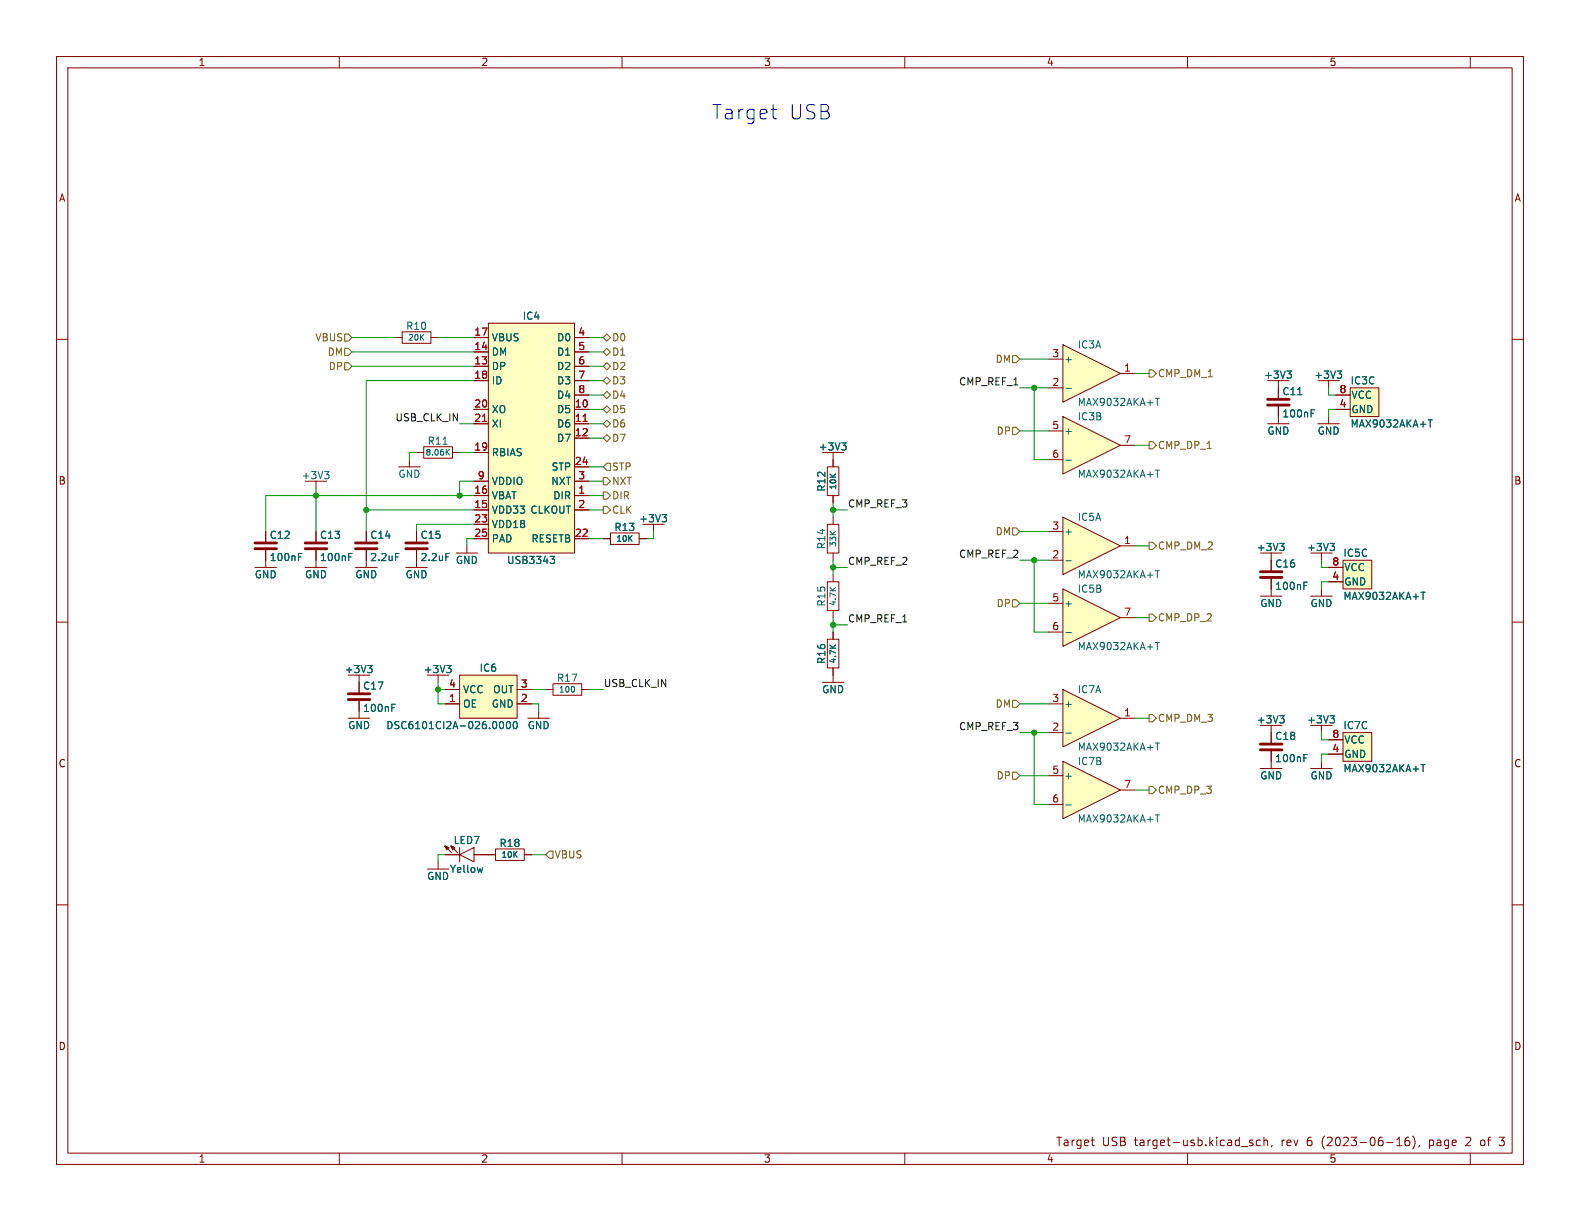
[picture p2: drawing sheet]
<svg xmlns="http://www.w3.org/2000/svg" width="279mm" height="216mm" viewBox="0 0 279 216" stroke-linecap="round" stroke-linejoin="round" font-family="sans-serif">
<g fill="none" stroke="#840000" stroke-width=".18">
<path d="M10 10h259.4v195.9h-259.4zM12 12h255.4v191.9h-255.4zM60 10v2M110 10v2M160 10v2M210 10v2M260 10v2M10 60h2M69.8 59.7h1.3M71.1 58.7h5.1v2h-5.1zM76.2 59.7h1.3M267.4 60h2"/>
<path d="M74.9 79h5.1v2h-5.1zM226.1 68.6v1.9M226.1 71.8v1.9M47 94v1.9M47 97.2v3.1M64.8 94v1.9M64.8 97.2v3.1M70.5 82.6h3.8M72.4 81.3v1.3M73.7 80h1.2M80 80h1.3M10 110h2"/>
<path d="M45.1 100.3h3.8M62.9 100.3h3.8M146.3 102.9h2v5.1h-2zM147.3 101.6v1.3M147.3 108v1.2M267.4 110h2M10 160h2M267.4 160h2M60 203.9v2M110 203.9v2M160 203.9v2M192.9 201.6h.6"/>
<path d="M193.4 202.6h.1M210 203.9v2M221 201.7h.5M221 202l.5 .2 .1 .2-.2 .2-.5-.1M222.9 201.7l-.5-.1-.2 .3v.4l.1 .2h.6M223.5 201.7l.2-.1 .4 .1 .1 .9M223.5 201.1v1.5M224.9 202.5l-.1 .3M247 202.6h.9M247 201.5l.4-.4v1.5M249.2 201.1a.59 .59 0 0 0-.8 .6v.6l.2 .2 .4 .1 .2-.2 .1-.5-.1-.2h-.5l-.3 .2M249.8 200.9a1.72 1.72 0 0 1 0 2.3"/>
<path d="M251 202.5l-.1 .3M260 203.9v2"/>
</g>
<path d="M224.2 71.6h3.8M224.2 70.6h3.8M45.1 97h3.8M45.1 96h3.8M62.9 97h3.8M62.9 96h3.8" fill="none" stroke="#840000" stroke-width=".5"/>
<path d="M79 79.9l.5 .6M79.5 79.5l-.6 .5M231.8 72.5h.7M52.8 97.9h.6M70 97.9h.6" fill="none" stroke="#006464" stroke-width=".18"/>
<path d="M188 121.9l10.1 5.1-10.1 5.1z" fill="#ffffc2"/>
<path d="M185.4 129.5h2.6M185.4 124.5h2.6M188 121.9l10.1 5.1-10.1 5.1zM198.1 127h2.6" fill="none" stroke="#840000" stroke-width=".18"/>
<path d="M188.5 129.6h1M204.3 131.4h.7M204.7 131.4v1.3" fill="none" stroke="#006464" stroke-width=".18"/>
<path d="M188 134.6l10.1 5.1-10.1 5.1z" fill="#ffffc2"/>
<g fill="none" stroke="#840000" stroke-width=".18">
<path d="M224.2 74.9h3.8M226.1 67.3v1.3M226.1 73.7v1.2M233 74.9h3.9M234.9 67.3v1.3M234.9 73.7v1.2M236.2 72.4h2.6M236.2 69.9h2.6M238.8 68.6h5v5.1h-5zM55.9 85.1v1.3M55.9 94v1.9M55.9 97.2v1.9"/>
<path d="M73.7 99.1v1.2M146.3 92.7h2v5.1h-2zM147.3 91.4v1.3M147.3 97.8v1.3M71.8 100.3h3.8M185.4 137.2h2.6M188 134.6l10.1 5.1-10.1 5.1zM198.1 139.7h2.6M185.4 142.2h2.6"/>
</g>
<path d="M227.6 65.6h.8l-.5 .5M228.1 66.1l.3 .2v.3l-.3 .3M236.5 65.6h.7l-.4 .5M237 66.1l.2 .2v.3l-.2 .3M252.6 74.2h.7M252.9 74.2v1.3M57.4 83.4h.8l-.4 .5M57.9 83.9l.3 .2v.3l-.3 .3M61.7 97.9h.6M188.5 142.3h1M204.3 144.1h.7M204.7 144.1v1.3" fill="none" stroke="#006464" stroke-width=".18"/>
<path d="M54 97h3.8M54 96h3.8" fill="none" stroke="#840000" stroke-width=".5"/>
<path d="M238.8 68.6h5v5.1h-5z" fill="#ffffc2" stroke="#ffffc2" stroke-width=".18"/>
<path d="M188 61l10.1 5-10.1 5.1z" fill="#ffffc2"/>
<path d="M185.4 68.6h2.6M185.4 63.5h2.6M188 61l10.1 5-10.1 5.1zM198.1 66h2.6" fill="none" stroke="#840000" stroke-width=".18"/>
<path d="M188.5 68.7h1M204.3 70.4h.7M204.7 70.4v1.3" fill="none" stroke="#006464" stroke-width=".18"/>
<path d="M188 73.7l10.1 5-10.1 5.1z" fill="#ffffc2"/>
<path d="M185.4 76.2h2.6M188 73.7l10.1 5-10.1 5.1zM198.1 78.7h2.6M185.4 81.3h2.6M146.3 113h2v5.1h-2zM147.3 111.8v1.2M147.3 118.1v2.6M145.4 120.7h3.8" fill="none" stroke="#840000" stroke-width=".18"/>
<path d="M188.5 81.4h1M204.3 83.1h.7M204.7 83.1v1.3" fill="none" stroke="#006464" stroke-width=".18"/>
<path d="M188 104.1l10.1 5.1-10.1 5.1z" fill="#ffffc2"/>
<path d="M185.4 106.7h2.6M185.4 111.8h2.6M188 104.1l10.1 5.1-10.1 5.1zM198.1 109.2h2.6" fill="none" stroke="#840000" stroke-width=".18"/>
<path d="M188.5 111.9h1M204.3 113.6h.7M204.7 113.6v1.3" fill="none" stroke="#006464" stroke-width=".18"/>
<path d="M188 91.4l10.1 5.1-10.1 5.1z" fill="#ffffc2"/>
<g fill="none" stroke="#840000" stroke-width=".18">
<path d="M83.8 59.7h2.6M86.4 57.2h15.2v40.6h-15.2zM101.6 59.7h2.5M83.8 72.4h2.6M83.8 74.9h2.6M83.8 64.8h2.6M83.8 62.2h2.6M83.8 67.3h2.6M101.6 72.4h2.5M101.6 74.9h2.5M101.6 77.5h2.5M101.6 64.8h2.5"/>
<path d="M101.6 62.2h2.5M101.6 67.3h2.5M101.6 69.9h2.5M226.1 68.6v1.9M226.1 71.8v1.9M236.2 72.4h2.6M236.2 69.9h2.6M47 94v1.9M47 97.2v1.9M55.9 94v1.9M55.9 97.2v3.1M64.8 94v1.9"/>
<path d="M64.8 97.2v1.9M73.7 94v1.9M73.7 97.2v1.9M80.6 97.8h3.9M82.5 96.5v1.3M83.8 87.6h2.6M83.8 90.2h2.6M83.8 80h2.6M83.8 95.3h2.6M83.8 92.7h2.6M83.8 85.1h2.6M101.6 87.6h2.5"/>
<path d="M101.6 90.2h2.5M101.6 95.3h2.5M101.6 82.6h2.5M101.6 85.1h2.5M106.7 95.3h1.2M107.9 94.2h5.1v2.1h-5.1zM113 95.3h1.3M115.6 92.7v1.3M146.3 82.6h2v5h-2zM147.3 80v2.6M147.3 87.6v1.3M185.4 99.1h2.6"/>
<path d="M185.4 94h2.6M188 91.4l10.1 5.1-10.1 5.1zM198.1 96.5h2.6M224.8 97.8v3.2M233.7 97.8v1.3M237.5 99.1h5.1v5h-5.1zM54 100.3h3.8M63.5 119.4v3.2M77.5 119.4v1.3M81.3 119.4h10.1v7.6h-10.1zM147.3 111.8v1.2M147.3 118.1v1.3"/>
<path d="M222.9 105.4h3.8M224.8 102.2v3.2M231.8 105.4h3.8M233.7 104.1v1.3M234.9 100.3h2.6M234.9 102.9h2.6M61.6 127h3.8M63.5 123.8v3.2M78.7 124.5h2.6M78.7 121.9h2.6M91.4 124.5h2.6M91.4 121.9h2.6"/>
<path d="M93.3 127h3.9M95.2 125.7v1.3M96.5 121.9h1.3M97.8 120.9h5.1v2h-5.1zM102.9 121.9h1.2M222.9 135.9h3.8M224.8 128.3v3.1M224.8 132.7v3.2M231.8 135.9h3.8M233.7 128.3v1.2M233.7 134.6v1.3M234.9 133.4h2.6"/>
<path d="M234.9 130.8h2.6M237.5 129.5h5.1v5.1h-5.1zM75.6 153.7h3.8M77.5 152.4v1.3M78.7 151.1h2.6M79.2 150l-.5-.4 .4 .6M79.3 149.9l-.3 .4-.3-.7 .6 .3-.6-.3 1.2 1.2M79.8 149.6l.3 .6M80.4 149.9l-.3 .4-.3-.7 .6 .3-.6-.3 1.1 1.2M81.3 151.1l2.5-1.2v2.5zM81.3 149.9v2.5M83.8 151.1h3.8"/>
<path d="M87.6 150.1h5.1v2h-5.1zM92.7 151.1h1.3"/>
</g>
<g fill="none" stroke="#006464" stroke-width=".18">
<path d="M148.8 78.3h.8l-.4 .5M149.4 78.8l.2 .2v.3l-.2 .3M227.6 65.6h.8l-.5 .5M228.1 66.1l.3 .2v.3l-.3 .3M231.8 72.5h.7M236.5 65.6h.7l-.4 .5M237 66.1l.2 .2v.3l-.2 .3M252.6 74.2h.7M252.9 74.2v1.3M52.8 97.9h.6M61.7 97.9h.6M70 97.9h.6"/>
<path d="M78.8 97.9h.6M97.3 98.4h.8l-.5 .5 .4 .1 .1 .4-.3 .2h-.3M117.1 91h.8l-.5 .5M117.6 91.5l.3 .2v.3l-.3 .3M188.5 99.2h1M226.3 96.1h.8l-.4 .5M226.8 96.6l.3 .2v.3l-.3 .3M235.2 96.1h.8l-.4 .5M235.7 96.6l.3 .2v.3l-.3 .3M65 117.7h.8l-.4 .5M65.6 118.2l.2 .2v.3l-.2 .2M79 117.7h.8l-.5 .5"/>
<path d="M79.5 118.2l.3 .2v.3l-.3 .2M204.3 100.9h.7M204.7 100.9v1.3M230.6 102.9h.6M251.3 104.7h.7M251.7 104.7v1.3M69.3 124.5h.6M88.3 128.1l.1-.4 .2-.1a.68 .68 0 0 1 .5 .6 .68 .68 0 0 1-.5 .6l-.2-.1-.1-.3M89.7 127.6h.1a.68 .68 0 0 1 .5 .6 .68 .68 0 0 1-.5 .6 .84 .84 0 0 1-.1-1.2zM90.9 127.7l.1-.1a.68 .68 0 0 1 .5 .6 .68 .68 0 0 1-.5 .6l-.1-.1-.2-.3zM226.3 126.6h.8l-.4 .4M226.8 127l.3 .3v.3l-.3 .2"/>
<path d="M230.6 133.4h.6M235.2 126.6h.8l-.4 .4M235.7 127l.3 .3v.3l-.3 .2M251.3 135.2h.7M251.7 135.2v1.3M85.4 153.4l-.3 .8"/>
</g>
<g fill="#ffffc2" stroke="#ffffc2" stroke-width=".18">
<path d="M86.4 57.2h15.2v40.6h-15.2z"/>
<path d="M81.3 119.4h10.1v7.6h-10.1z"/>
<path d="M237.5 99.1h5.1v5h-5.1z"/>
<path d="M237.5 129.5h5.1v5.1h-5.1z"/>
</g>
<path d="M85.3 74.5h.8M103.1 74.5h.7" fill="none" stroke="#a90000" stroke-width=".18"/>
<path d="M71.8 97h3.8M71.8 96h3.8M222.9 102.1h3.8M222.9 101.1h3.8M61.6 123.7h3.8M61.6 122.7h3.8M222.9 132.6h3.8M222.9 131.6h3.8" fill="none" stroke="#840000" stroke-width=".5"/>
<g fill="none" stroke="#725600" stroke-width=".18">
<path d="M61 59.1h.6l.6 .6-.6 .6h-.6zM106.7 59.7l.6-.6 .6 .6-.6 .6zM61 64.1h.6l.6 .7-.6 .6h-.6zM61 61.6h.6l.6 .6-.6 .7h-.6zM106.7 64.8l.6-.7 .6 .7-.6 .6zM106.7 67.3l.6-.6 .6 .6-.6 .6zM106.7 62.2l.6-.6 .6 .6-.6 .7zM106.7 74.9l.6-.6 .6 .6-.6 .7zM106.7 72.4l.6-.6 .6 .6-.6 .6zM106.7 77.5l.6-.7 .6 .7-.6 .6zM107.3 69.2l.6 .7-.6 .6-.6-.6zM179.1 62.9h.6l.6 .6-.6 .6h-.6z"/>
<path d="M179.1 75.6h.6l.6 .6-.6 .6h-.6zM203.2 65.4h.6l.7 .6-.7 .7h-.6zM203.2 78.1h.6l.7 .6-.7 .7h-.6zM106.7 84.5h.6l.6 .6-.6 .6h-.6zM106.7 89.5h.6l.6 .7-.6 .6h-.6zM106.7 87h.6l.6 .6-.6 .7h-.6zM107.3 81.9h.6v1.3h-.6l-.6-.6zM179.1 93.3h.6l.6 .7-.6 .6h-.6zM203.2 95.9h.6l.7 .6-.7 .7h-.6zM179.1 106h.6l.6 .7-.6 .6h-.6zM203.2 108.6h.6l.7 .6-.7 .7h-.6zM179.1 136.5h.6l.6 .7-.6 .6h-.6z"/>
<path d="M179.1 123.8h.6l.6 .7-.6 .6h-.6zM203.2 139.1h.6l.7 .6-.7 .6h-.6zM203.2 126.4h.6l.7 .6-.7 .6h-.6zM97.2 150.5h.6v1.3h-.6l-.7-.7z"/>
</g>
<path d="M136.4 19.3h.9M137.1 21h.2" fill="none" stroke="#0000c2" stroke-width=".18"/>
<g fill="none" stroke="#009600" stroke-width=".18">
<path d="M62.2 59.7h7.6M77.5 59.7h6.3M104.1 59.7h2.6M62.2 62.2h21.6M62.2 64.8h21.6M81.3 74.9h2.5M83.8 67.3h-19v26.7M104.1 72.4h2.6M104.1 69.9h2.6M104.1 74.9h2.6M104.1 62.2h2.6M104.1 64.8h2.6"/>
<path d="M104.1 77.5h2.6M104.1 67.3h2.6M180.3 68.6h5.1M180.3 63.5h5.1M180.3 76.2h5.1M182.9 68.6v12.7h2.5M200.7 78.7h2.5M200.7 66h2.5M234.9 68.6v1.3h1.3M236.2 72.4h-1.3v1.3M55.9 86.4v7.6M64.8 90.2h19"/>
<path d="M73.7 80h-1.3v1.3M81.3 80h2.5M83.8 87.6h-36.8v6.4M83.8 92.7h-10.1v1.3M83.8 85.1h-2.5v2.5M83.8 95.3h-1.3v1.2M104.1 85.1h2.6M104.1 87.6h2.6M104.1 95.3h2.6M104.1 90.2h2.6M104.1 82.6h2.6M115.6 94v1.3h-1.3"/>
<path d="M147.3 88.9v2.5M147.3 99.1v2.5M147.3 90.2h2.6M180.3 99.1h5.1M180.3 94h5.1M182.9 99.1v12.7h2.5M200.7 96.5h2.5M233.7 99.1v1.2h1.2M147.3 100.3h2.6M147.3 109.2v2.6M147.3 110.5h2.6M180.3 106.7h5.1"/>
<path d="M200.7 109.2h2.5M234.9 102.9h-1.2v1.2M77.5 120.7v3.8h1.2M77.5 121.9h1.2M94 124.5h1.2v1.2M94 121.9h2.5M104.1 121.9h2.6M180.3 124.5h5.1M180.3 129.5h5.1M180.3 137.2h5.1M182.9 129.5v12.7h2.5M200.7 139.7h2.5"/>
<path d="M200.7 127h2.5M233.7 129.5v1.3h1.2M234.9 133.4h-1.2v1.2M78.7 151.1h-1.2v1.3M94 151.1h2.5"/>
</g>
<g fill="#009600" stroke="#009600" stroke-width=".18">
<circle cx="182.9" cy="99.1" r=".46"/>
<circle cx="147.3" cy="100.3" r=".46"/>
<circle cx="147.3" cy="90.2" r=".46"/>
<circle cx="182.9" cy="129.5" r=".46"/>
<circle cx="147.3" cy="110.5" r=".46"/>
<circle cx="182.9" cy="68.6" r=".46"/>
<circle cx="55.9" cy="87.6" r=".46"/>
<circle cx="64.8" cy="90.2" r=".46"/>
<circle cx="81.3" cy="87.6" r=".46"/>
<circle cx="77.5" cy="121.9" r=".46"/>
</g>
<g font-size="3.5" fill="#0000c2">
<text x="125.7" y="21.3">Target</text>
<text x="139.3" y="21.3">USB</text>
</g>
<g font-size="2.1" fill="#840000">
<text x="186.7" y="202.8">Target</text>
<text x="194.9" y="202.8">USB target-usb.kicad_sch,</text>
<text x="226.6" y="202.8">rev</text>
<text x="231.2" y="202.8">6</text>
<text x="233.9" y="202.8">(2023-06-16),</text>
<text x="252.9" y="202.8">page</text>
<text x="259.5" y="202.8">2</text>
<text x="262.2" y="202.8">of</text>
<text x="265.6" y="202.8">3</text>
</g>
<g font-size="1.8" fill="#840000">
<text x="35" y="11.8">1</text>
<text x="85" y="11.8">2</text>
<text x="135" y="11.8">3</text>
<text x="185" y="11.8">4</text>
<text x="235" y="11.8">5</text>
<text x="10.4" y="35.8">A</text>
<text x="267.8" y="35.8">A</text>
<text x="10.3" y="85.8">B</text>
<text x="267.7" y="85.8">B</text>
<text x="10.3" y="135.8">C</text>
<text x="267.7" y="135.8">C</text>
<text x="10.3" y="185.8">D</text>
<text x="267.7" y="185.8">D</text>
<text x="35" y="205.7">1</text>
<text x="85" y="205.7">2</text>
<text x="135" y="205.7">3</text>
<text x="185" y="205.7">4</text>
<text x="235" y="205.7">5</text>
</g>
<g font-size="1.8" fill="#006464">
<text x="71.8" y="58.5">R10</text>
<text x="92.4" y="56.7">IC4</text>
<text x="86.9" y="65.6">DP</text>
<text x="86.9" y="63.1">DM</text>
<text x="86.9" y="60.5">VBUS</text>
<text x="98.5" y="60.5">D0</text>
<text x="98.5" y="63.1">D1</text>
<text x="98.5" y="65.6">D2</text>
<text x="188.1" y="64.3">+</text>
<text x="190.5" y="61.8">IC3A</text>
<text x="86.9" y="68.1">ID</text>
<text x="98.5" y="68.1">D3</text>
<text x="98.5" y="70.7">D4</text>
<text x="190.5" y="71.9">MAX9032AKA+T</text>
<text x="223.5" y="67.1">+3V3</text>
<text x="226.7" y="70">C11</text>
<text x="232.3" y="67.1">+3V3</text>
<text x="238.8" y="68.1">IC3C</text>
<text x="238.9" y="70.7">VCC</text>
<text x="86.9" y="73.2">XO</text>
<text x="86.9" y="75.8">XI</text>
<text x="98.5" y="73.2">D5</text>
<text x="98.5" y="75.8">D6</text>
<text x="188.1" y="77">+</text>
<text x="190.5" y="74.5">IC3B</text>
<text x="224.1" y="77">GND</text>
<text x="226.7" y="74">100nF</text>
<text x="233" y="77">GND</text>
<text x="238.8" y="75.8">MAX9032AKA+T</text>
<text x="238.9" y="73.2">GND</text>
<text x="75.6" y="78.8">R11</text>
<text x="86.9" y="80.8">RBIAS</text>
<text x="97.5" y="83.4">STP</text>
<text x="98.5" y="78.3">D7</text>
<text x="144.7" y="79.8">+3V3</text>
<text x="53.3" y="84.9">+3V3</text>
<text x="70.4" y="84.6">GND</text>
<text x="86.9" y="88.5">VBAT</text>
<text x="86.9" y="85.9">VDDIO</text>
<text x="97.5" y="85.9">NXT</text>
<text x="97.8" y="88.5">DIR</text>
<text x="146.1" y="87" transform="rotate(-90 146.1 87)">R12</text>
<text x="190.5" y="84.6">MAX9032AKA+T</text>
<text x="47.6" y="95.4">C12</text>
<text x="56.5" y="95.4">C13</text>
<text x="65.4" y="95.4">C14</text>
<text x="74.3" y="95.4">C15</text>
<text x="86.9" y="91">VDD33 CLKOUT</text>
<text x="86.9" y="93.5">VDD18</text>
<text x="108.6" y="94">R13</text>
<text x="113" y="92.5">+3V3</text>
<text x="188.1" y="94.8">+</text>
<text x="190.5" y="92.3">IC5A</text>
<text x="47.6" y="99.4">100nF</text>
<text x="56.5" y="99.4">100nF</text>
<text x="65.4" y="99.4">2.2uF</text>
<text x="74.3" y="99.4">2.2uF</text>
<text x="80.6" y="99.9">GND</text>
<text x="86.9" y="96.1">PAD</text>
<text x="89.6" y="99.9">USB3343</text>
<text x="93.9" y="96.1">RESETB</text>
<text x="146.1" y="97.2" transform="rotate(-90 146.1 97.2)">R14</text>
<text x="222.2" y="97.6">+3V3</text>
<text x="225.4" y="100.5">C16</text>
<text x="231.1" y="97.6">+3V3</text>
<text x="237.5" y="98.6">IC5C</text>
<text x="237.6" y="101.2">VCC</text>
<text x="45" y="102.4">GND</text>
<text x="53.9" y="102.4">GND</text>
<text x="62.8" y="102.4">GND</text>
<text x="71.7" y="102.4">GND</text>
<text x="146.1" y="107.3" transform="rotate(-90 146.1 107.3)">R15</text>
<text x="188.1" y="107.5">+</text>
<text x="190.5" y="105">IC5B</text>
<text x="190.5" y="102.4">MAX9032AKA+T</text>
<text x="222.8" y="107.5">GND</text>
<text x="225.4" y="104.5">100nF</text>
<text x="231.7" y="107.5">GND</text>
<text x="237.5" y="106.2">MAX9032AKA+T</text>
<text x="237.6" y="103.7">GND</text>
<text x="60.9" y="119.2">+3V3</text>
<text x="74.9" y="119.2">+3V3</text>
<text x="84.8" y="118.9">IC6</text>
<text x="146.1" y="117.5" transform="rotate(-90 146.1 117.5)">R16</text>
<text x="190.5" y="115.1">MAX9032AKA+T</text>
<text x="64.1" y="122.1">C17</text>
<text x="81.8" y="125.3">OE</text>
<text x="81.8" y="122.7">VCC</text>
<text x="86.9" y="125.3">GND</text>
<text x="87.2" y="122.7">OUT</text>
<text x="98.4" y="120.7">R17</text>
<text x="145.3" y="122.7">GND</text>
<text x="188.1" y="125.3">+</text>
<text x="190.5" y="122.7">IC7A</text>
<text x="61.5" y="129.1">GND</text>
<text x="64.1" y="126">100nF</text>
<text x="68.2" y="129.1">DSC6101CI2A-026.0000</text>
<text x="93.3" y="129.1">GND</text>
<text x="222.2" y="128.1">+3V3</text>
<text x="225.4" y="131">C18</text>
<text x="231.1" y="128.1">+3V3</text>
<text x="237.5" y="129.1">IC7C</text>
<text x="237.6" y="131.6">VCC</text>
<text x="188.1" y="138">+</text>
<text x="190.5" y="132.9">MAX9032AKA+T</text>
<text x="190.5" y="135.4">IC7B</text>
<text x="222.8" y="138">GND</text>
<text x="225.4" y="134.9">100nF</text>
<text x="231.7" y="138">GND</text>
<text x="237.5" y="136.7">MAX9032AKA+T</text>
<text x="237.6" y="134.2">GND</text>
<text x="80.2" y="149.4">LED7</text>
<text x="88.3" y="149.9">R18</text>
<text x="190.5" y="145.6">MAX9032AKA+T</text>
<text x="75.5" y="155.8">GND</text>
<text x="79.5" y="154.5">Yellow</text>
</g>
<g font-size="1.8" fill="#a90000">
<text x="83.8" y="59.4">17</text>
<text x="102.2" y="59.4">4</text>
<text x="83.8" y="64.5">13</text>
<text x="83.8" y="62">14</text>
<text x="102.2" y="62">5</text>
<text x="102.2" y="64.5">6</text>
<text x="186" y="63.2">3</text>
<text x="198.7" y="65.8">1</text>
<text x="83.8" y="67.1">18</text>
<text x="102.2" y="67.1">7</text>
<text x="102.2" y="69.6">8</text>
<text x="186" y="68.3">2</text>
<text x="236.8" y="69.6">8</text>
<text x="83.8" y="72.1">20</text>
<text x="83.8" y="74.7">21</text>
<text x="101.6" y="72.1">10</text>
<text x="101.6" y="74.7">11</text>
<text x="101.6" y="77.2">12</text>
<text x="186" y="75.9">5</text>
<text x="236.8" y="72.1">4</text>
<text x="83.8" y="79.8">19</text>
<text x="101.6" y="82.3">24</text>
<text x="186" y="81">6</text>
<text x="198.7" y="78.5">7</text>
<text x="83.8" y="89.9">15</text>
<text x="83.8" y="87.4">16</text>
<text x="84.4" y="84.8">9</text>
<text x="102.2" y="87.4">1</text>
<text x="102.2" y="89.9">2</text>
<text x="102.2" y="84.8">3</text>
<text x="83.8" y="92.5">23</text>
<text x="83.8" y="95">25</text>
<text x="101.6" y="95">22</text>
<text x="186" y="93.7">3</text>
<text x="186" y="98.8">2</text>
<text x="198.7" y="96.3">1</text>
<text x="235.6" y="100.1">8</text>
<text x="186" y="106.4">5</text>
<text x="235.6" y="102.6">4</text>
<text x="186" y="111.5">6</text>
<text x="198.7" y="109">7</text>
<text x="79.3" y="124.2">1</text>
<text x="79.3" y="121.7">4</text>
<text x="92" y="124.2">2</text>
<text x="92" y="121.7">3</text>
<text x="186" y="124.2">3</text>
<text x="186" y="129.3">2</text>
<text x="198.7" y="126.7">1</text>
<text x="235.6" y="130.6">8</text>
<text x="186" y="136.9">5</text>
<text x="235.6" y="133.1">4</text>
<text x="186" y="142">6</text>
<text x="198.7" y="139.4">7</text>
</g>
<g font-size="1.8" fill="#725600">
<text x="55.7" y="60.5">VBUS</text>
<text x="57.9" y="63.1">DM</text>
<text x="58.1" y="65.6">DP</text>
<text x="108.1" y="60.5">D0</text>
<text x="108.1" y="65.6">D2</text>
<text x="108.1" y="63.1">D1</text>
<text x="176" y="64.3">DM</text>
<text x="108.1" y="68.1">D3</text>
<text x="108.1" y="70.7">D4</text>
<text x="204.7" y="66.9">CMP_DM_1</text>
<text x="108.1" y="75.8">D6</text>
<text x="108.1" y="73.2">D5</text>
<text x="176.2" y="77">DP</text>
<text x="108.1" y="83.4">STP</text>
<text x="108.1" y="78.3">D7</text>
<text x="204.7" y="79.6">CMP_DP_1</text>
<text x="108.1" y="85.9">NXT</text>
<text x="108.1" y="88.5">DIR</text>
<text x="108.1" y="91">CLK</text>
<text x="176" y="94.8">DM</text>
<text x="204.7" y="97.3">CMP_DM_2</text>
<text x="176.2" y="107.5">DP</text>
<text x="204.7" y="110">CMP_DP_2</text>
<text x="176" y="125.3">DM</text>
<text x="204.7" y="127.8">CMP_DM_3</text>
<text x="176.2" y="138">DP</text>
<text x="204.7" y="140.5">CMP_DP_3</text>
<text x="98" y="152">VBUS</text>
</g>
<g font-size="1.8" fill="#0f0f0f">
<text x="169.6" y="68.2">CMP_REF_1</text>
<text x="69.9" y="74.6">USB_CLK_IN</text>
<text x="149.9" y="89.8">CMP_REF_3</text>
<text x="149.9" y="100">CMP_REF_2</text>
<text x="169.6" y="98.7">CMP_REF_2</text>
<text x="149.9" y="110.1">CMP_REF_1</text>
<text x="106.7" y="121.6">USB_CLK_IN</text>
<text x="169.6" y="129.2">CMP_REF_3</text>
</g>
<g font-size="1.4" fill="#006464">
<text x="72.1" y="60.4">20K</text>
<text x="75.2" y="80.7">8.06K</text>
<text x="148" y="86.7" transform="rotate(-90 148 86.7)">10K</text>
<text x="108.9" y="95.9">10K</text>
<text x="148" y="96.8" transform="rotate(-90 148 96.8)">33K</text>
<text x="148" y="107.2" transform="rotate(-90 148 107.2)">4.7K</text>
<text x="148" y="117.4" transform="rotate(-90 148 117.4)">4.7K</text>
<text x="98.8" y="122.6">100</text>
<text x="88.6" y="151.8">10K</text>
</g>
</svg>
